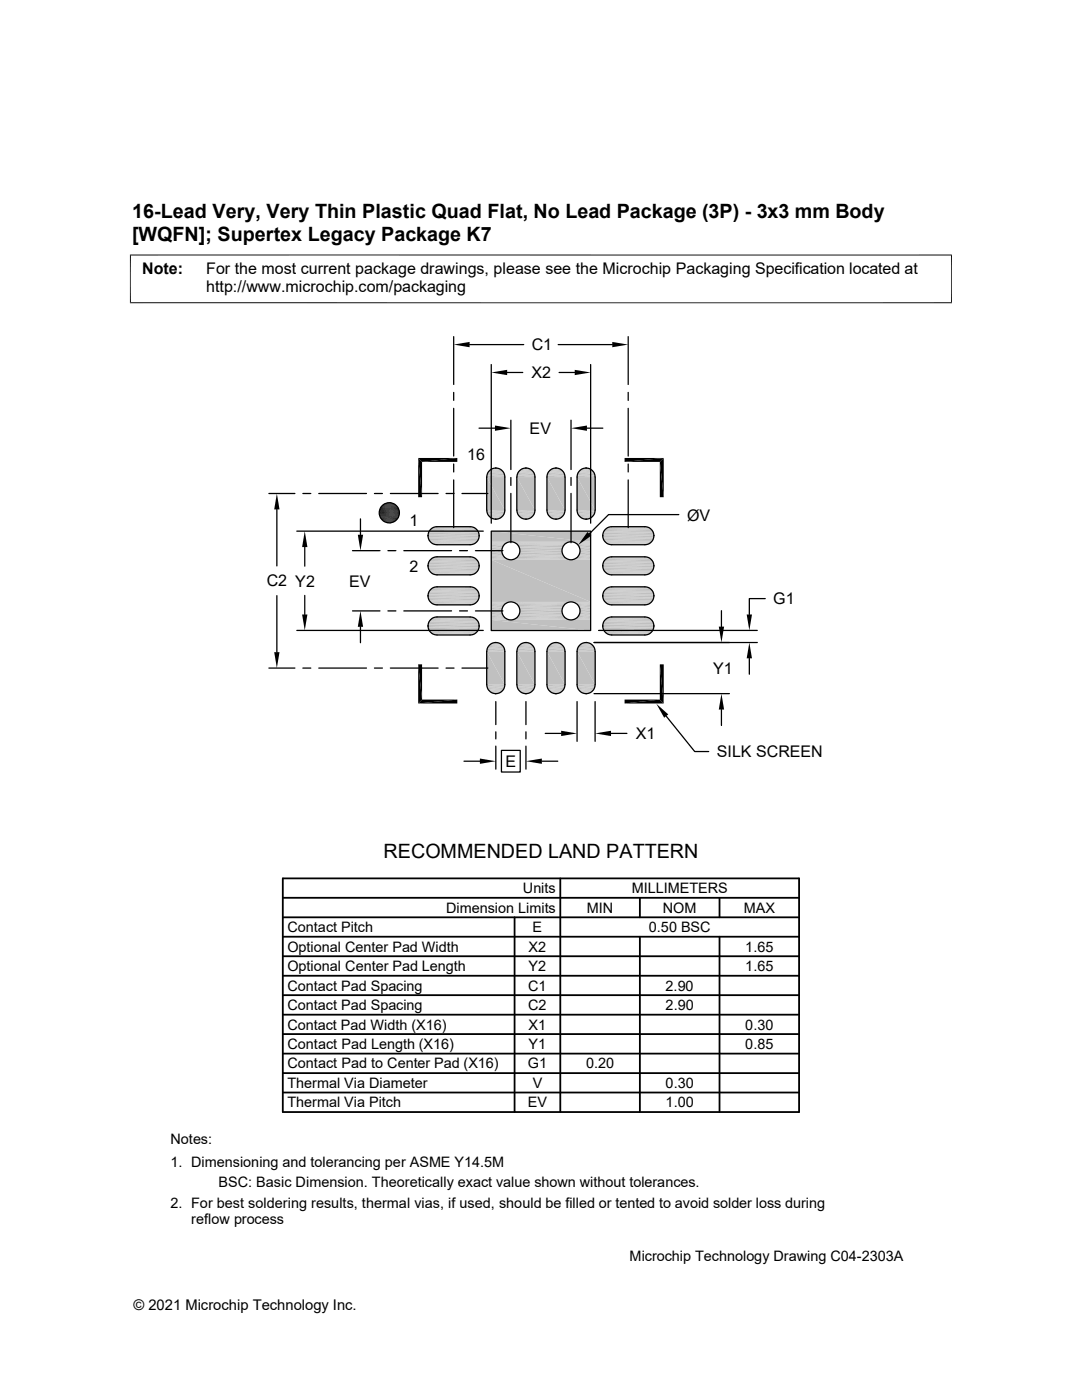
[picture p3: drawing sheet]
<svg xmlns="http://www.w3.org/2000/svg" width="216mm" height="279mm" viewBox="0 0 216 279" stroke-linecap="round" stroke-linejoin="round" font-family="sans-serif">
<g fill="#c0c0c0">
<path d="M98.6 93.4h.6z"/>
<path d="M104.6 93.4h.6z"/>
<path d="M110.6 93.4h.7z"/>
<path d="M116.6 93.4h.7z"/>
<path d="M116.3 93.5h1.3z"/>
<path d="M116.6 93.4l1 .1z"/>
<path d="M110.3 93.5h1.3z"/>
<path d="M110.6 93.4l1 .1z"/>
<path d="M104.3 93.5h1.3z"/>
<path d="M104.6 93.4l1 .1z"/>
<path d="M98.3 93.5h1.2z"/>
<path d="M98.6 93.4l.9 .1z"/>
<path d="M116.1 93.6l.2-.1 1.6 .1z"/>
<path d="M116.3 93.5h1.3l.3 .1z"/>
<path d="M110 93.6l.3-.1 1.5 .1z"/>
<path d="M110.3 93.5h1.3l.2 .1z"/>
<path d="M104 93.6l.3-.1 1.5 .1z"/>
<path d="M104.3 93.5h1.3l.2 .1z"/>
<path d="M98 93.6l.3-.1 1.5 .1z"/>
<path d="M98.3 93.5h1.2l.3 .1z"/>
</g>
<path d="M97.8 93.7h2.3M103.8 93.7h2.3M109.8 93.7h2.3M115.8 93.7h2.3" fill="none" stroke="#c0c0c0" stroke-width=".2"/>
<path d="M97.5 93.9h2.8M103.5 93.9h2.8M109.6 93.9h2.7M115.6 93.9h2.7" fill="none" stroke="#c0c0c0" stroke-width=".23"/>
<path d="M97.4 94.2h3.1M103.4 94.2h3.1M109.4 94.2h3.1M115.4 94.2h3.1" fill="none" stroke="#c0c0c0" stroke-width=".25"/>
<path d="M97.2 94.4h3.4M103.2 94.4h3.4M109.2 94.4h3.4M115.3 94.4h3.3" fill="none" stroke="#c0c0c0" stroke-width=".28"/>
<path d="M97.1 95h3.6M97.2 94.7h3.5M103.1 95h3.6M103.2 94.7h3.5M109.1 95h3.7M109.2 94.7h3.5M115.1 95h3.7M115.2 94.7h3.5" fill="none" stroke="#c0c0c0" stroke-width=".32"/>
<g fill="#c0c0c0">
<path d="M115.1 95.2l3.7 6.6h-3.7z"/>
<path d="M115.1 95.2h3.7v6.6z"/>
<path d="M109.1 95.2l3.7 6.6h-3.7z"/>
<path d="M109.1 95.2h3.7v6.6z"/>
<path d="M103.1 95.2l3.6 6.6h-3.6z"/>
<path d="M103.1 95.2h3.6v6.6z"/>
<path d="M97.1 95.2l3.6 6.6h-3.6z"/>
<path d="M97.1 95.2h3.6v6.6z"/>
</g>
<path d="M97.1 102h3.6M103.1 102h3.6M109.1 102h3.7M115.1 102h3.7" fill="none" stroke="#c0c0c0" stroke-width=".3"/>
<path d="M97.2 102.3h3.5M103.2 102.3h3.5M109.2 102.3h3.5M115.2 102.3h3.5" fill="none" stroke="#c0c0c0" stroke-width=".32"/>
<path d="M97.2 102.6h3.4M103.2 102.6h3.4M109.2 102.6h3.4M115.3 102.6h3.3" fill="none" stroke="#c0c0c0" stroke-width=".28"/>
<path d="M97.4 102.8h3.1M103.4 102.8h3.1M109.4 102.8h3.1M115.4 102.8h3.1" fill="none" stroke="#c0c0c0" stroke-width=".25"/>
<path d="M97.5 103.1h2.8M103.5 103.1h2.8M109.6 103.1h2.7M115.6 103.1h2.7" fill="none" stroke="#c0c0c0" stroke-width=".23"/>
<path d="M97.8 103.3h2.3M103.8 103.3h2.3M109.8 103.3h2.3M115.8 103.3h2.3" fill="none" stroke="#c0c0c0" stroke-width=".2"/>
<g fill="#c0c0c0">
<path d="M116.1 103.4l1.5 .1h-1.3z"/>
<path d="M116.1 103.4h1.8l-.3 .1z"/>
<path d="M110 103.4l1.6 .1h-1.3z"/>
<path d="M110 103.4h1.8l-.2 .1z"/>
<path d="M104 103.4l1.6 .1h-1.3z"/>
<path d="M104 103.4h1.8l-.2 .1z"/>
<path d="M98 103.4l1.5 .1h-1.2z"/>
<path d="M98 103.4h1.8l-.3 .1z"/>
<path d="M98.6 103.6h.6z"/>
<path d="M104.6 103.6h.6z"/>
<path d="M110.6 103.6h.7z"/>
<path d="M116.6 103.6h.7z"/>
<path d="M116.3 103.5l1 .1z"/>
<path d="M116.3 103.5h1.3z"/>
<path d="M110.3 103.5l1 .1z"/>
<path d="M110.3 103.5h1.3z"/>
<path d="M104.3 103.5l.9 .1z"/>
<path d="M104.3 103.5h1.3z"/>
<path d="M98.3 103.5l.9 .1z"/>
<path d="M98.3 103.5h1.2z"/>
</g>
<g fill="none" stroke="#c0c0c0" stroke-width=".2">
<path d="M86 108.4h9M86 114.4h9M86 105.4h9M86 111.4h9M86 117.5h9M86.3 108.5h8.4M86.3 114.5h8.4M86.3 105.3h8.4M86.3 111.3h8.4M86.3 117.3h8.4M86.6 105.2h7.8M86.6 111.2h7.8"/>
<path d="M86.6 117.2h7.8M86.6 108.6h7.8M86.6 114.6h7.8M86.9 105.1h7.2M86.9 111.1h7.2M86.9 117.1h7.2M86.9 108.7h7.2M86.9 114.7h7.2M120.9 108.4h8.9M120.9 114.4h8.9M120.9 105.4h8.9M120.9 111.4h8.9"/>
<path d="M120.9 117.5h8.9M121.2 105.3h8.4M121.2 111.3h8.4M121.2 117.3h8.4M121.2 108.5h8.4M121.2 114.5h8.4M121.5 105.2h7.8M121.5 111.2h7.8M121.5 117.2h7.8M121.5 108.6h7.8M121.5 114.6h7.8M121.8 105.1h7.2"/>
<path d="M121.8 111.1h7.2M121.8 117.1h7.2M121.8 108.7h7.2M121.8 114.7h7.2M86 120.4h9M86 126.4h9M86 123.5h9M86.3 120.5h8.4M86.3 126.6h8.4M86.3 123.3h8.4M86.6 123.2h7.8M86.6 120.7h7.8"/>
<path d="M86.6 126.7h7.8M86.9 123.1h7.2M86.9 120.7h7.2M86.9 126.7h7.2M120.9 120.4h8.9M120.9 126.4h8.9M120.9 123.5h8.9M121.2 123.3h8.4M121.2 120.5h8.4M121.2 126.6h8.4M121.5 123.2h7.8M121.5 120.7h7.8"/>
<path d="M121.5 126.7h7.8M121.8 123.1h7.2M121.8 120.7h7.2M121.8 126.7h7.2"/>
</g>
<path d="M85.8 105.6h9.4M85.8 108.2h9.4M120.7 108.2h9.3M120.7 105.6h9.3M85.8 123.7h9.4M85.8 126.2h9.4M120.7 126.2h9.3M120.7 123.7h9.3" fill="none" stroke="#c0c0c0" stroke-width=".21"/>
<path d="M85.6 113.9h9.8M85.6 120h9.8M85.6 105.9h9.8M85.6 111.9h9.8M85.6 117.9h9.8M120.5 113.9h9.7M120.5 120h9.7M120.5 105.9h9.7M120.5 111.9h9.7M120.5 117.9h9.7M85.6 126h9.8M120.5 126h9.7" fill="none" stroke="#c0c0c0" stroke-width=".25"/>
<g fill="none" stroke="#c0c0c0" stroke-width=".3">
<path d="M85.4 118.8h10.2M85.4 113.1h10.2M85.4 106.4h10.2M85.4 112.5h10.2M85.4 107.4h10.2M85.4 119.4h10.2M85.5 119.7h10M85.5 106.2h10M85.5 112.2h10M120.3 118.8h10.2M120.3 113.1h10.2M120.3 106.4h10.2"/>
<path d="M120.3 112.5h10.2M120.3 107.4h10.2M120.3 119.4h10.2M120.4 106.2h10M120.4 112.2h10M120.4 119.7h10M85.4 124.5h10.2M85.4 125.4h10.2M85.5 125.7h10M120.3 124.5h10.2M120.3 125.4h10.2M120.4 125.7h10"/>
</g>
<g fill="none" stroke="#c0c0c0" stroke-width=".32">
<path d="M85.4 106.8h10.2M85.4 112.8h10.2M85.4 107.1h10.2M85.4 119.1h10.2M85.4 118.5h10.2M85.4 113.4h10.2M120.3 106.8h10.2M120.3 112.8h10.2M120.3 107.1h10.2M120.3 119.1h10.2M120.3 118.5h10.2M120.3 113.4h10.2"/>
<path d="M85.4 124.8h10.2M85.4 125.1h10.2M120.3 124.8h10.2M120.3 125.1h10.2"/>
</g>
<path d="M85.5 107.7h10M85.5 113.7h10M85.5 118.2h10M85.6 107.9h9.8M120.4 118.2h10M120.4 107.7h10M120.4 113.7h10M120.5 107.9h9.7M85.5 124.2h10M85.6 123.9h9.8M120.4 124.2h10M120.5 123.9h9.7" fill="none" stroke="#c0c0c0" stroke-width=".28"/>
<path d="M85.8 111.6h9.4M85.8 117.7h9.4M85.8 114.2h9.4M120.7 114.2h9.3M120.7 111.6h9.3M120.7 117.7h9.3M85.8 120.2h9.4M120.7 120.2h9.3" fill="none" stroke="#c0c0c0" stroke-width=".23"/>
<g fill="#c0c0c0">
<path d="M98.6 128.2h.6z"/>
<path d="M104.6 128.2h.6z"/>
<path d="M110.6 128.2h.7z"/>
<path d="M116.6 128.2h.7z"/>
<path d="M116.3 128.3h1.3z"/>
<path d="M116.6 128.2l1 .1z"/>
<path d="M110.3 128.3h1.3z"/>
<path d="M110.6 128.2l1 .1z"/>
<path d="M104.3 128.3h1.3z"/>
<path d="M104.6 128.2l1 .1z"/>
<path d="M98.3 128.3h1.2z"/>
<path d="M98.6 128.2l.9 .1z"/>
<path d="M116.1 128.5l.2-.2 1.6 .2z"/>
<path d="M116.3 128.3h1.3l.3 .2z"/>
<path d="M110 128.5l.3-.2 1.5 .2z"/>
<path d="M110.3 128.3h1.3l.2 .2z"/>
<path d="M104 128.5l.3-.2 1.5 .2z"/>
<path d="M104.3 128.3h1.3l.2 .2z"/>
<path d="M98 128.5l.3-.2 1.5 .2z"/>
<path d="M98.3 128.3h1.2l.3 .2z"/>
</g>
<path d="M97.8 128.6h2.3M103.8 128.6h2.3M109.8 128.6h2.3M115.8 128.6h2.3" fill="none" stroke="#c0c0c0" stroke-width=".2"/>
<path d="M97.5 128.8h2.8M103.5 128.8h2.8M109.6 128.8h2.7M115.6 128.8h2.7" fill="none" stroke="#c0c0c0" stroke-width=".23"/>
<path d="M97.4 129h3.1M103.4 129h3.1M109.4 129h3.1M115.4 129h3.1" fill="none" stroke="#c0c0c0" stroke-width=".25"/>
<path d="M97.2 129.3h3.4M103.2 129.3h3.4M109.2 129.3h3.4M115.3 129.3h3.3" fill="none" stroke="#c0c0c0" stroke-width=".28"/>
<path d="M97.2 129.6h3.5M103.2 129.6h3.5M109.2 129.6h3.5M115.2 129.6h3.5" fill="none" stroke="#c0c0c0" stroke-width=".32"/>
<path d="M97.1 129.9h3.6M103.1 129.9h3.6M109.1 129.9h3.7M115.1 129.9h3.7" fill="none" stroke="#c0c0c0" stroke-width=".3"/>
<g fill="#c0c0c0">
<path d="M115.1 130l3.7 6.6h-3.7z"/>
<path d="M115.1 130h3.7v6.6z"/>
<path d="M109.1 130l3.7 6.6h-3.7z"/>
<path d="M109.1 130h3.7v6.6z"/>
<path d="M103.1 130l3.6 6.6h-3.6z"/>
<path d="M103.1 130h3.6v6.6z"/>
<path d="M97.1 130l3.6 6.6h-3.6z"/>
<path d="M97.1 130h3.6v6.6z"/>
</g>
<path d="M97.1 136.8h3.6M97.2 137.1h3.5M103.1 136.8h3.6M103.2 137.1h3.5M109.1 136.8h3.7M109.2 137.1h3.5M115.1 136.8h3.7M115.2 137.1h3.5" fill="none" stroke="#c0c0c0" stroke-width=".32"/>
<path d="M97.2 137.4h3.4M103.2 137.4h3.4M109.2 137.4h3.4M115.3 137.4h3.3" fill="none" stroke="#c0c0c0" stroke-width=".28"/>
<path d="M97.4 137.7h3.1M103.4 137.7h3.1M109.4 137.7h3.1M115.4 137.7h3.1" fill="none" stroke="#c0c0c0" stroke-width=".25"/>
<path d="M97.5 137.9h2.8M103.5 137.9h2.8M109.6 137.9h2.7M115.6 137.9h2.7" fill="none" stroke="#c0c0c0" stroke-width=".23"/>
<path d="M97.8 138.1h2.3M103.8 138.1h2.3M109.8 138.1h2.3M115.8 138.1h2.3" fill="none" stroke="#c0c0c0" stroke-width=".2"/>
<g fill="#c0c0c0">
<path d="M116.1 138.2l1.5 .1h-1.3z"/>
<path d="M116.1 138.2h1.8l-.3 .1z"/>
<path d="M110 138.2l1.6 .1h-1.3z"/>
<path d="M110 138.2h1.8l-.2 .1z"/>
<path d="M104 138.2l1.6 .1h-1.3z"/>
<path d="M104 138.2h1.8l-.2 .1z"/>
<path d="M98 138.2l1.5 .1h-1.2z"/>
<path d="M98 138.2h1.8l-.3 .1z"/>
<path d="M98.6 138.4h.6z"/>
<path d="M104.6 138.4h.6z"/>
<path d="M110.6 138.4h.7z"/>
<path d="M116.6 138.4h.7z"/>
<path d="M116.3 138.3l1 .1z"/>
<path d="M116.3 138.3h1.3z"/>
<path d="M110.3 138.3l1 .1z"/>
<path d="M110.3 138.3h1.3z"/>
<path d="M104.3 138.3l.9 .1z"/>
<path d="M104.3 138.3h1.3z"/>
<path d="M98.3 138.3l.9 .1z"/>
<path d="M98.3 138.3h1.2z"/>
<path d="M98 106l19.9 2.1h-19.9z"/>
<path d="M98 106h19.9v2.1z"/>
</g>
<g fill="none" stroke="#c0c0c0" stroke-width=".2">
<path d="M98 108.2h3.8M98 108.2h3.4M98 108.4h3.1M98 111.4h3.1M98 111.6h3.4M98 111.7h3.8M102.1 111.7h11.7M102.1 108.2h11.7M102.4 111.6h11.1M102.4 108.2h11.1M102.7 111.4h10.4M102.7 108.4h10.4"/>
<path d="M114.1 108.2h3.8M114.1 111.7h3.8M114.4 111.6h3.5M114.4 108.2h3.5M114.7 111.4h3.2M114.7 108.4h3.2"/>
</g>
<path d="M98 108.6h2.8M103 108.6h9.9M115 108.6h2.9" fill="none" stroke="#c0c0c0" stroke-width=".21"/>
<path d="M98 108.8h2.6M103.3 108.8h9.3M115.3 108.8h2.6" fill="none" stroke="#c0c0c0" stroke-width=".28"/>
<path d="M98 109.1h2.4M98 110.7h2.4M103.5 109.1h8.9M103.5 110.7h8.9M115.5 109.1h2.4M115.5 110.7h2.4" fill="none" stroke="#c0c0c0" stroke-width=".3"/>
<path d="M98 109.4h2.2M98 110.1h2.2M103.6 109.4h8.7M103.7 110.1h8.5M115.6 109.4h2.3M115.7 110.1h2.2" fill="none" stroke="#c0c0c0" stroke-width=".32"/>
<path d="M98 109.7h2.2M98 110.4h2.2M103.6 110.4h8.7M103.7 109.7h8.5M115.6 110.4h2.3M115.7 109.7h2.2" fill="none" stroke="#c0c0c0" stroke-width=".34"/>
<path d="M98 111h2.6M103.3 111h9.3M115.3 111h2.6" fill="none" stroke="#c0c0c0" stroke-width=".25"/>
<path d="M98 111.2h2.8M103 111.2h9.9M115 111.2h2.9" fill="none" stroke="#c0c0c0" stroke-width=".23"/>
<g fill="#c0c0c0">
<path d="M98 111.7l19.9 8.4h-19.9z"/>
<path d="M98 111.7h19.9v8.4z"/>
</g>
<g fill="none" stroke="#c0c0c0" stroke-width=".2">
<path d="M98 120.2h3.8M98 120.2h3.4M98 120.4h3.1M98 123.4h3.1M98 123.6h3.4M98 123.7h3.8M102.1 123.7h11.7M102.1 120.2h11.7M102.4 123.6h11.1M102.4 120.2h11.1M102.7 123.4h10.4M102.7 120.4h10.4"/>
<path d="M114.1 120.2h3.8M114.1 123.7h3.8M114.4 123.6h3.5M114.4 120.2h3.5M114.7 123.4h3.2M114.7 120.4h3.2"/>
</g>
<path d="M98 120.6h2.8M103 120.6h9.9M115 120.6h2.9" fill="none" stroke="#c0c0c0" stroke-width=".23"/>
<path d="M98 120.8h2.6M103.3 120.8h9.3M115.3 120.8h2.6" fill="none" stroke="#c0c0c0" stroke-width=".25"/>
<path d="M98 121.1h2.4M98 122.7h2.4M103.5 121.1h8.9M103.5 122.7h8.9M115.5 121.1h2.4M115.5 122.7h2.4" fill="none" stroke="#c0c0c0" stroke-width=".3"/>
<path d="M98 121.4h2.2M98 122.1h2.2M103.6 121.4h8.7M103.7 122.1h8.5M115.6 121.4h2.3M115.7 122.1h2.2" fill="none" stroke="#c0c0c0" stroke-width=".34"/>
<path d="M98 121.8h2.2M98 122.4h2.2M103.6 122.4h8.7M103.7 121.8h8.5M115.6 122.4h2.3M115.7 121.8h2.2" fill="none" stroke="#c0c0c0" stroke-width=".32"/>
<path d="M98 123h2.6M103.3 123h9.3M115.3 123h2.6" fill="none" stroke="#c0c0c0" stroke-width=".28"/>
<path d="M98 123.3h2.8M103 123.3h9.9M115 123.3h2.9" fill="none" stroke="#c0c0c0" stroke-width=".21"/>
<g fill="#c0c0c0">
<path d="M98 123.7l19.9 2.1h-19.9z"/>
<path d="M98 123.7h19.9v2.1z"/>
</g>
<g fill="none" stroke="#000" stroke-width=".25">
<path d="M90.5 67.2v9.5M90.5 78.3v1.6M93.7 68.8h10.8M98 72.7v31.7M101.2 74.3h3.1M111.4 68.8h10.8M111.6 74.3h3.1M117.9 72.7v31.7M125.3 67.2v9.5M125.3 78.3v1.6M53.7 98.5h5.1M60.4 98.5h1.6"/>
<path d="M63.6 98.5h9.5M74.7 98.5h1.6M77.9 98.5h9.5M89 98.5h1.6M90.5 81.5v9.5M90.5 92.6v1.6M90.5 95.8v9.5M92.2 98.5h5.1M95.6 85.4h3.2M98.9 93.4a1.84 1.84 0 0 0-1.8 1.8v6.6a1.81 1.81 0 0 0 1.8 1.8M98.9 93.4h.1M98.9 93.4a1.81 1.81 0 0 1 1.8 1.8v6.6a1.81 1.81 0 0 1-1.8 1.8"/>
<path d="M101.9 83.9v9.8M101.9 95.3v1.6M101.9 98.5v9.8M103.1 95.2v6.6M104.9 93.4a1.81 1.81 0 0 1 1.8 1.8v6.6a1.81 1.81 0 0 1-1.8 1.8M104.9 93.4a1.81 1.81 0 0 0-1.8 1.8M104.9 93.4h.1M110.9 93.4a1.81 1.81 0 0 0-1.8 1.8v6.6a1.81 1.81 0 0 0 1.8 1.8M110.9 93.4h.1M110.9 93.4a1.81 1.81 0 0 1 1.8 1.8l.1 6.6a1.84 1.84 0 0 1-1.9 1.8M113.9 83.9v9.8M113.9 95.3v1.6"/>
<path d="M113.9 98.5v9.8M116.9 93.4a1.81 1.81 0 0 0-1.8 1.8v6.6a1.81 1.81 0 0 0 1.8 1.8M116.9 93.4h.1M116.9 93.4a1.81 1.81 0 0 1 1.8 1.8M117.1 85.4h3.2M118.8 95.2v6.6M125.3 81.5v9.5M125.3 92.6v1.6M125.3 95.8v9.5M55.2 101.7v11.2M55.2 118.9v11.3M59.2 106h37.2"/>
<path d="M60.8 109.2v3.8M60.8 118.8v3.8M70.3 109.9h5.5M71.9 103.5v3.2M77.4 109.9h1.6M80.6 109.9h9.5M85.4 112.9a1.81 1.81 0 0 1 1.8-1.8h6.6a1.81 1.81 0 0 1 1.8 1.8M85.4 106.9a1.81 1.81 0 0 1 1.8-1.8h6.6a1.81 1.81 0 0 1 1.8 1.8M85.4 118.9a1.81 1.81 0 0 0 1.8 1.8h6.6a1.81 1.81 0 0 0 1.8-1.8M85.4 112.9a1.81 1.81 0 0 0 1.8 1.8h6.6a1.81 1.81 0 0 0 1.8-1.8M85.4 106.9a1.81 1.81 0 0 0 1.8 1.8h6.6a1.81 1.81 0 0 0 1.8-1.8M85.4 118.9h.1"/>
<path d="M85.4 112.9h.1M85.4 106.9h.1M91.7 109.9h1.6M94.9 109.9h5.5M95.6 118.9a1.81 1.81 0 0 0-1.8-1.8h-6.6a1.81 1.81 0 0 0-1.8 1.8M95.6 118.9h.1M95.6 112.9h.1M95.6 106.9h.1M98 106h19.9v19.8h-19.9zM98.9 103.6h.1M103.1 101.8a1.81 1.81 0 0 0 1.8 1.8M104.9 103.6h.1"/>
<path d="M110.9 103.6h.1M116.9 103.6h.1M118.7 101.8a1.81 1.81 0 0 1-1.8 1.8M120.3 106.9a1.81 1.81 0 0 1 1.8-1.8h6.6a1.81 1.81 0 0 1 1.8 1.8M120.3 112.9a1.81 1.81 0 0 1 1.8-1.8h6.6a1.81 1.81 0 0 1 1.8 1.8M120.3 106.9a1.81 1.81 0 0 0 1.8 1.8h6.6a1.81 1.81 0 0 0 1.8-1.8M120.3 112.9a1.81 1.81 0 0 0 1.8 1.8h6.6a1.81 1.81 0 0 0 1.8-1.8M120.3 118.9a1.81 1.81 0 0 0 1.8 1.8h6.6a1.81 1.81 0 0 0 1.8-1.8M120.3 118.9h.1M120.3 112.9h.1M120.3 106.9h.1M130.5 118.9a1.81 1.81 0 0 0-1.8-1.8h-6.6a1.81 1.81 0 0 0-1.8 1.8"/>
<path d="M130.5 118.9h.1M130.5 112.9h.1M130.5 106.9h.1M135.4 102.7h-14l-3.8 3.8M152.7 119.5h-3.2v3.1M53.7 133.3h5.1M59.2 125.8h37.2M60.4 133.3h1.6M63.6 133.3h9.5M70.3 121.9h5.5M71.9 125.1v3.2M74.7 133.3h1.6"/>
<path d="M77.4 121.9h1.6M77.9 133.3h9.5M80.6 121.9h9.5M85.4 124.9a1.81 1.81 0 0 1 1.8-1.8h6.6a1.81 1.81 0 0 1 1.8 1.8M85.4 124.9a1.81 1.81 0 0 0 1.8 1.8h6.6a1.81 1.81 0 0 0 1.8-1.8M85.4 124.9h.1M89 133.3h1.6M91.7 121.9h1.6M92.2 133.3h5.1M94.9 121.9h5.5M95.6 124.9h.1M98.9 128.2a1.84 1.84 0 0 0-1.8 1.8v6.6a1.81 1.81 0 0 0 1.8 1.8"/>
<path d="M98.9 128.2h.1M98.9 138.5h.1M98.9 128.2a1.81 1.81 0 0 1 1.8 1.8v6.6a1.81 1.81 0 0 1-1.8 1.8M103.1 130v6.6M103.1 136.6a1.81 1.81 0 0 0 1.8 1.8M104.9 128.2a1.81 1.81 0 0 1 1.8 1.8v6.6a1.81 1.81 0 0 1-1.8 1.8M104.9 128.2a1.81 1.81 0 0 0-1.8 1.8M104.9 128.2h.1M104.9 138.5h.1M110.9 128.2a1.81 1.81 0 0 0-1.8 1.8v6.6a1.81 1.81 0 0 0 1.8 1.8M110.9 128.2h.1M110.9 138.5h.1"/>
<path d="M110.9 128.2a1.81 1.81 0 0 1 1.8 1.8l.1 6.6a1.84 1.84 0 0 1-1.9 1.8M116.9 128.2a1.81 1.81 0 0 0-1.8 1.8v6.6a1.81 1.81 0 0 0 1.8 1.8M116.9 128.2h.1M116.9 138.5h.1M116.9 128.2a1.81 1.81 0 0 1 1.8 1.8M118.5 128.2h32.6M118.5 138.4h27M118.7 136.6a1.81 1.81 0 0 1-1.8 1.8M118.8 130v6.6M119.4 125.8h31.7M120.3 124.9a1.81 1.81 0 0 1 1.8-1.8h6.6a1.81 1.81 0 0 1 1.8 1.8M120.3 124.9a1.81 1.81 0 0 0 1.8 1.8h6.6a1.81 1.81 0 0 0 1.8-1.8"/>
<path d="M120.3 124.9h.1M130.5 124.9h.1M144 121.9v3.2M149.5 131.4v3.2M92.6 151.9h3.2M98.9 140v4.6M98.9 146v1.5M98.9 148.9v4.6M100.1 149.8h3.7v4.3h-3.7zM104.9 140v4.6M104.9 146v1.5M104.9 148.9v4.6"/>
<path d="M108.1 151.9h3.2M108.8 146.4h3.2M115.1 140v8M118.7 140v8M121.9 146.4h3.2M132.9 142.9l5.7 7.1h2.8M144 141.6v3.2"/>
<circle cx="77.7" cy="102.3" r="2.01"/>
<circle cx="101.9" cy="109.9" r="1.8"/>
<circle cx="113.9" cy="109.9" r="1.8"/>
<circle cx="101.9" cy="121.9" r="1.8"/>
<circle cx="113.9" cy="121.9" r="1.8"/>
</g>
<g fill="none" stroke="#000" stroke-width=".36">
<path d="M56.4 179.2h103M56.4 175.3h103v46.6h-103zM111.8 175.3v46.6M127.7 179.2v3.9M143.6 179.2v3.9M56.4 183.1h103M56.4 190.8h103M56.4 186.9h103M56.4 194.7h103M56.4 198.6h103M102.7 183.1v38.8M127.7 186.9v35"/>
<path d="M143.6 186.9v35M56.4 202.5h103M56.4 206.4h103M56.4 214.2h103M56.4 210.3h103M56.4 218h103"/>
</g>
<g fill="#000">
<path d="M90.5 68.8l3.2-.6v1.1zM98 74.3l3.2-.5v1.1zM114.7 73.8l3.2 .5-3.2 .6zM122.2 68.2l3.1 .6-3.1 .5zM83.4 91.4l.8 7.8h-.8zM83.4 91.4h7.8l-7 .8zM83.4 91.4l.8 .8v7zM84.2 92.2l7-.8v.8zM98.8 84.9l3.1 .5-3.1 .6zM113.9 85.4l3.2-.5v1.1zM124.6 91.4h7.8l-7.8 .8zM124.6 92.2l7.8-.8-.7 .8z"/>
<path d="M131.7 92.2l.7 7h-.7zM131.7 92.2l.7-.8v7.8zM55.2 98.5l.6 3.2h-1.1zM60.8 106l.5 3.2h-1zM71.4 106.7h1.1l-.6 3.2zM76.7 104.1l1.8 .1zM76.9 100.5l1.8 .1zM76.9 104.2h1.4zM76.9 104.2h1.6zM76.9 100.5h1.6zM77 100.4l1.5 .1zM77 104.2l1.2 .1z"/>
<path d="M77 104.2h1.3zM77 100.4h1.3zM77.3 100.4h1zM77.3 104.3l.6 .1zM77.3 104.3h.9zM77.3 100.4h.9zM77.4 100.3l.8 .1zM77.4 104.4h.5zM77.4 100.3h.5zM117.2 106.2l.8 .7-2.6 1.9zM54.7 130.2h1.1l-.6 3.1zM60.3 122.6h1l-.5 3.2z"/>
<path d="M71.9 121.9l.6 3.2h-1.1zM83.4 132.6h.8v7zM84.2 139.6h7l-7.8 .8zM131.7 132.6l.7 7.8-.7-.8zM124.6 139.6h7.1l-7.1 .8zM131.7 132.6h.7v7.8zM143.4 125.1h1.1l-.5 3.1zM149.5 128.2l.6 3.2h-1.1zM149 122.6h1.1l-.6 3.2zM83.4 132.6l.8 7-.8 .8zM83.4 140.4l7.8-.8v.8zM95.8 151.4l3.1 .5-3.1 .5z"/>
<path d="M104.9 151.9l3.2-.5v1zM112 145.8l3.1 .6-3.1 .5zM118.7 146.4l3.2-.6v1.1zM124.6 140.4l7.1-.8 .7 .8zM131 140.4l2.4 2.2-.9 .6zM144 138.4l.5 3.2h-1.1z"/>
</g>
<g fill="none" stroke="#000" stroke-width=".2">
<path d="M26 50.8v9.7M189.9 50.8v9.7M189.9 50.9h-164M25.9 60.4h164M75.7 102h4M75.7 102.4h4M75.7 102.6h4M75.7 101.8h4M75.7 102.8h4M75.7 103h3.9M75.7 101.7h3.9M75.8 103.2h3.8"/>
<path d="M75.8 101.5h3.8M75.9 101.3h3.6M75.9 103.3h3.6M76 103.5h3.4M76 101.2h3.4M76.1 101h3.2M76.1 103.7h3.2M76.2 103.8h3M76.2 100.9h3M76.4 100.7h2.6M76.4 103.9h2.6M76.5 104h2.4"/>
<path d="M76.5 100.6h2.4M76.7 100.5h2M76.7 104.1h2"/>
</g>
<path d="M75.7 102.2h4" fill="none" stroke="#000" stroke-width=".21"/>
<g font-size="3.9">
<text x="26.4" y="43.5">16-Lead Very, Very Thin Plastic Quad Flat, No Lead Package (3P) - 3x3 mm Body</text>
<text x="26.4" y="48.1">[WQFN]; Supertex Legacy Package K7</text>
<text x="76.5" y="171.2">RECOMMENDED LAND PATTERN</text>
</g>
<g font-size="3.2">
<text x="28.4" y="54.7">Note:</text>
<text x="41.1" y="58.3">http://www.microchip.com/packaging</text>
<text x="41.1" y="54.7">For the most current package drawings, please see the Microchip Packaging Specification located at</text>
<text x="106.1" y="69.9">C1</text>
<text x="106.1" y="75.5">X2</text>
<text x="105.7" y="86.6">EV</text>
<text x="93.2" y="91.8">16</text>
<text x="81.7" y="105">1</text>
<text x="137.1" y="103.9">ØV</text>
<text x="53.2" y="117">C2 Y2</text>
<text x="69.7" y="117.1">EV</text>
<text x="81.7" y="114.1">2</text>
<text x="154.3" y="120.6">G1</text>
<text x="142.3" y="134.5">Y1</text>
<text x="126.9" y="147.5">X1</text>
<text x="100.8" y="153.1">E</text>
<text x="143" y="151.1">SILK SCREEN</text>
</g>
<g font-size="2.9">
<text x="104.3" y="178.3">Units</text>
<text x="126" y="178.3">MILLIMETERS</text>
<text x="89" y="182.2">Dimension Limits</text>
<text x="117.1" y="182.2">MIN</text>
<text x="132.3" y="182.2">NOM</text>
<text x="148.4" y="182.2">MAX</text>
<text x="57.3" y="189.9">Optional Center Pad Width</text>
<text x="57.3" y="186">Contact Pitch</text>
<text x="105.5" y="189.9">X2</text>
<text x="106.3" y="186">E</text>
<text x="129.5" y="186">0.50 BSC</text>
<text x="148.7" y="189.9">1.65</text>
<text x="57.3" y="193.8">Optional Center Pad Length</text>
<text x="57.3" y="197.7">Contact Pad Spacing</text>
<text x="105.4" y="197.7">C1</text>
<text x="105.5" y="193.8">Y2</text>
<text x="132.8" y="197.7">2.90</text>
<text x="148.7" y="193.8">1.65</text>
<text x="57.3" y="201.6">Contact Pad Spacing</text>
<text x="105.4" y="201.6">C2</text>
<text x="132.8" y="201.6">2.90</text>
<text x="57.3" y="209.4">Contact Pad Length (X16)</text>
<text x="57.3" y="205.5">Contact Pad Width (X16)</text>
<text x="105.5" y="209.4">Y1</text>
<text x="105.5" y="205.5">X1</text>
<text x="148.7" y="209.4">0.85</text>
<text x="148.7" y="205.5">0.30</text>
<text x="57.3" y="213.2">Contact Pad to Center Pad (X16)</text>
<text x="105.3" y="213.2">G1</text>
<text x="116.9" y="213.2">0.20</text>
<text x="57.3" y="217.1">Thermal Via Diameter</text>
<text x="57.3" y="221">Thermal Via Pitch</text>
<text x="105.3" y="221">EV</text>
<text x="106.3" y="217.1">V</text>
<text x="132.8" y="217.1">0.30</text>
<text x="132.8" y="221">1.00</text>
<text x="34" y="228.3">Notes:</text>
<text x="34" y="232.9">1. Dimensioning and tolerancing per ASME Y14.5M</text>
<text x="43.6" y="237">BSC: Basic Dimension. Theoretically exact value shown without tolerances.</text>
<text x="34" y="241">2. For best soldering results, thermal vias, if used, should be filled or tented to avoid solder loss during</text>
<text x="38.1" y="244.3">reflow process</text>
<text x="125.6" y="251.7">Microchip Technology Drawing C04-2303A</text>
<text x="26.6" y="261.3">© 2021 Microchip Technology Inc.</text>
</g>
</svg>
